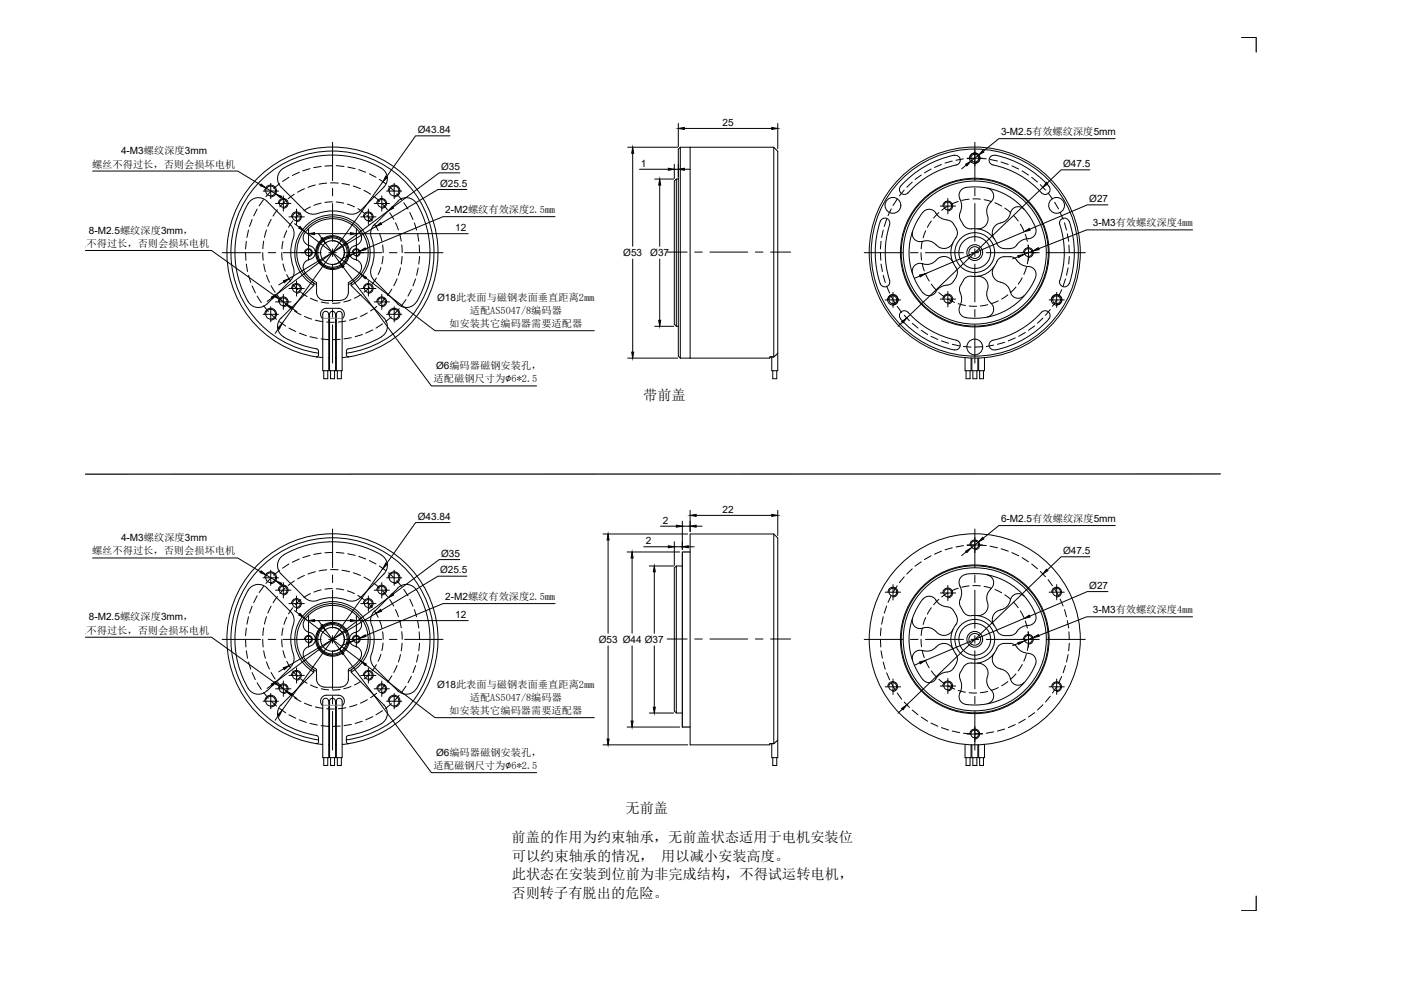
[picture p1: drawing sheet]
<svg xmlns="http://www.w3.org/2000/svg" width="297mm" height="210mm" viewBox="0 0 297 210" stroke-linecap="round" stroke-linejoin="round" font-family="sans-serif">
<!-- layer: 0 -->
<g fill="none" stroke="#000" stroke-width=".21">
<path d="M19.6 36.2h30.7l4.8 2.9M56.2 39.8l2.2 1.3M57.3 38.8v3.2M59.1 38.9l-1.2 1M59.5 39.6a2.52 2.52 0 0 1 .5-4 20.5 20.5 0 0 1 21.1 .3 2.52 2.52 0 0 1 .1 3.7l-5 5M59.5 39.6l5 5M61.1 37.5l-1.3 .9M63.3 36.4l-1.5 .7M64.4 39.9l-1.4 .8M65.6 35.7l-1.5 .5M66.7 39.1l-1.5 .5M67.9 35.2l-1.5 .3"/>
<path d="M69.1 38.7l-1.6 .3M69.9 38.7h1.7M70.4 30.1v8.1M70.4 39.8v1.6M70.4 35.1h-1.7M71.2 35.1l1.6 .1M72.4 38.8l1.6 .3M73.6 35.3l1.5 .4M74.7 39.4l1.6 .5M75.9 35.9l1.5 .5M78.1 36.8l1.4 .7M80.3 37.9l1.3 1"/>
<path d="M81 38.4l-21.4 30.1M82.2 39.4l1.2 1M83.4 38.8v3.2M95.2 28.7h-7.3l-6.1 8.7M97.3 36.6h-4.4l-9.8 7.3M132.8 31.2h10.6M133.9 32.4v19.7M135.3 35.8h6.1M138.5 37.9h4M139.6 39.2v12.9M142.7 34.8v3M142.7 35.8h.8"/>
<path d="M143.1 37.9v31.1M143.5 37.9h-.4l-.4 .4v30.3l.4 .4M143.5 26.1v4.9M143.9 31.2h2.1M143.9 31.2l-.4 .4v43.8l.4 .4M143.9 31.2v44.6M144.8 35.8h1.2M144.8 27.2h18.5M146 31.2h17.7l.8 .8v42.7l-.8 .8v-44.3M146 31.2v44.6M164.5 26.1v5.4M190.6 39.4a1.04 1.04 0 0 0 0 1.5 1.04 1.04 0 0 0 1.5-.1"/>
<path d="M193 38.5l-1.1 1.1M194.9 37l-1.3 1M197 35.8l-1.4 .8M199.2 34.8l-1.5 .6M201.5 34.1l-1.6 .4M201.9 32.9a1.04 1.04 0 0 1 1.2 .8 1.04 1.04 0 0 1-.8 1.2M201.9 32.8a21.1 21.1 0 0 0-11.4 6.6M202.4 34.9a18.9 18.9 0 0 0-10.3 5.9M203.8 33.6l-1.5 .3M204.4 34.9l-.9 .8M204.6 33.5h3.3M205.2 33.5a1.04 1.04 0 0 1 1-1.1 1.04 1.04 0 0 1 1.1 1.1 1.04 1.04 0 0 1-1.1 1"/>
<path d="M206.2 30.1v8.1M206.2 39.8v1.6M206.2 33.5l-1.6 .1M207.1 32.8l-1.7 1.3M207.1 33.5l1.6 .1M208.9 39.8a1.67 1.67 0 0 1 1.3 1.2 1.67 1.67 0 0 1-.6 1.7M209.5 33.7l1.5 .4M210.5 32.9a1.03 1.03 0 0 0-1.2 .8 1.03 1.03 0 0 0 .8 1.2 18.9 18.9 0 0 1 10.3 5.9M210.5 32.8a21.1 21.1 0 0 1 11.4 6.6M211.8 34.3l1.5 .5M214.1 35.1l1.4 .7M216.2 36.2l1.4 .8"/>
<path d="M218.3 37.5l1.2 1M220.1 39.1l1.1 1.1M220.6 39.6l-28.8 27.7M221.9 39.4a1.04 1.04 0 0 1-.1 1.5 1.04 1.04 0 0 1-1.4-.1M230.6 35.9h-6.1l-2.9 2.8M235.9 29.3h-24.6l-3.3 2.7M18.1 53h26.6l13.3 9.5M47 53.5h8.1M51.9 53.5l.1 1.6M52.1 51.1l-.2 1.6M52.1 55.9l.3 1.5M52.6 48.7l-.4 1.5"/>
<path d="M52.6 58.3l.4 1.5M53.3 46.4l-.5 1.5M54.4 44.2l-.7 1.5M55.6 53.4l.1 1.7M55.7 40.4h3.2M55.8 42.2l-1 1.4M55.8 51l-.2 1.6M55.8 55.9l.3 1.6M56 40.4a1.25 1.25 0 0 1 1.3-1.2 1.25 1.25 0 0 1 1.2 1.2 1.25 1.25 0 0 1-1.2 1.3M56.4 48.7l-.5 1.5M56.4 58.2l.6 1.5M56.5 42.6a2.52 2.52 0 0 0-4 .5 20.5 20.5 0 0 0 .3 21.1 2.52 2.52 0 0 0 3.7 .1"/>
<path d="M56.5 42.6l5 5a2.52 2.52 0 0 1 .6 2.7M56.7 53.5h1.6M57.3 40.4l-1 1.2M57.4 46.4l-.7 1.5M58.3 43.1h3.3M58.7 44.4l-.9 1.3M58.9 43a1.04 1.04 0 0 1 1-1 1.04 1.04 0 0 1 1.1 1 1.04 1.04 0 0 1-1.1 1.1M59.5 41.7l1 .7M59.6 53.4l.1 1.6M59.9 51.1l-.3 1.5M59.9 55.8l.4 1.6M59.9 53.5h8"/>
<path d="M59.9 41.4v3.3M60.1 59.6l-1.1 .7M60.3 42.6l-1.1 1.2M60.7 48.8l-.6 1.5M60.7 58.1l.8 1.4M61.1 45.9h3.3M61.7 45.9a1.04 1.04 0 0 1 1-1.1 1.04 1.04 0 0 1 1.1 1.1 1.04 1.04 0 0 1-1.1 1M61.9 46.8l-.9 1.3M62.1 56.6a2.52 2.52 0 0 1-.6 2.7l-5 5M62.1 50.3a8.8 8.8 0 0 0 0 6.3M62.3 41.1l-1.3 1M62.3 47.3l1 .8"/>
<path d="M62.7 44.2v3.3M62.7 59.4v3.3M63.6 45.1l-1.1 1M64.3 48.9l12.1 9.1M64.4 53.4a.83 .83 0 0 1 .9-.8 .83 .83 0 0 1 .8 .8 .83 .83 0 0 1-.8 .9M64.4 57.5l1.2 1.3 1.4 1v2.1a1.67 1.67 0 0 0 1.6 1.6M64.5 44.6a2.52 2.52 0 0 0 2.7 .6M65.3 48.4v6.7M65.5 52a1.52 1.52 0 0 1 1.2 1.7 1.52 1.52 0 0 1-1.6 1.3 1.67 1.67 0 0 0-.7 2.5M65.5 52a1.77 1.77 0 0 1-1.4-1.4 1.77 1.77 0 0 1 .8-1.8 7.1 7.1 0 0 1 11.5 .9 1.67 1.67 0 0 1-1.3 2.3M65.7 43.8l-1.4 .8M66.3 59.8l.1 .6"/>
<path d="M66.5 49.4h7.6M67.2 45.2a8.8 8.8 0 0 1 6.3 0M67.4 49.4l.7 1M67.9 43l-1.5 .5M68.8 51.4l3 4.1M69.6 53.5h1.6M70.3 50.9a2.52 2.52 0 0 1 2.6 2.5 2.52 2.52 0 0 1-2.6 2.6M70.3 50.1a3.4 3.4 0 0 0-3.3 3.3 3.4 3.4 0 0 0 3.3 3.4M70.3 42.7l-1.6 .1M70.4 43.1v8M70.4 52.7v1.6M70.4 55.9v8"/>
<path d="M71.1 42.7l1.6 .3M72.6 56.5l18.7 25.2h22.2M72.8 53.5h8M73.4 54.3l-1.1 .4M73.5 43.2l1.5 .6M73.7 59.8v2.1a1.67 1.67 0 0 1-1.7 1.6M74.5 59.8l-.2 .3 .1 .4M74.5 53.4a.83 .83 0 0 1 .9-.8 .83 .83 0 0 1 .8 .8 .83 .83 0 0 1-.8 .9M75.1 52a1.52 1.52 0 0 0-1.2 1.7 1.52 1.52 0 0 0 1.6 1.3 1.67 1.67 0 0 1 .7 2.5M75.4 48.4v6.7M75.4 49.4h23.7M75.7 44.2l1.3 .9"/>
<path d="M76.2 53.1l-1.6 .7M76.2 44.6a2.52 2.52 0 0 1-2.7 .6M76.2 57.5l-1.1 1.3-1.4 1M76.3 45.9h3.2M76.9 45.9a1.04 1.04 0 0 1 1-1.1 1.04 1.04 0 0 1 1.1 1.1 1.04 1.04 0 0 1-1.1 1M77 40.3l1.4 .8M77.4 58.8l14.6 11.2h33.7M77.6 45.6l1.1 1.2M77.9 44.2v3.3M77.9 59.4v3.3M78.6 56.6a2.52 2.52 0 0 0 .5 2.7M78.6 50.3a8.8 8.8 0 0 1 0 6.3"/>
<path d="M79.1 41.6l1.2 1M79.1 47.6a2.52 2.52 0 0 0-.5 2.7M79.2 59.3l5 5M79.2 43.1h3.2M79.2 47.4l.8 1.4M79.5 47.9l-18.4 11.1M79.6 58.8l-.9 1.3M79.7 43a1.04 1.04 0 0 1 1.1-1 1.04 1.04 0 0 1 1 1 1.04 1.04 0 0 1-1 1.1M80.3 49.5l.5 1.6M80.6 56.6l-.6 1.5M80.8 41.4v3.3M80.9 43.2l1.1 1.2"/>
<path d="M80.9 51.8l.2 1.6M81 54.2l-.2 1.6M81.8 40.4h3.2M82.1 40.4a1.25 1.25 0 0 1 1.3-1.2 1.25 1.25 0 0 1 1.2 1.2 1.25 1.25 0 0 1-1.2 1.3M82.1 44.6l-23.6 17.7M82.4 53.5h1.6M82.5 45l.8 1.4M83.7 47.1l.6 1.6M83.9 41l1.1 1.2M84 59l-.7 1.5M84.2 42.6a2.52 2.52 0 0 1 3.9 .5M84.2 42.6l-5 5"/>
<path d="M84.5 49.4l.4 1.6M84.7 56.7l-.4 1.5M85 51.8l.1 1.6M85.1 54.3l-.2 1.6M85.4 42.9l.9 1.3M85.6 53.5h8.1M86.7 45l.7 1.4M87.7 47.2l.4 1.5M87.9 59l-.5 1.5M88.2 43.1a20.6 20.6 0 0 1 0 20.7M88.3 49.5l.3 1.6M88.5 56.7l-.4 1.6"/>
<path d="M88.7 51.9l.1 1.6M88.8 54.3l-.2 1.6M98.8 40.1h-6.1l-12.1 7.2M117.4 45.8h-23.7l-16.4 6.9M133.9 54.8v19.7M139.6 54.8v13M141.1 53.3h4.3M147 53.3h1.6M150.2 53.3h8M159.8 53.3h1.6M163 53.3h4.3M182.8 53.5h8.2"/>
<path d="M186.3 53.5l.1 1.6M186.4 51.1l-.1 1.6M186.4 55.9l.3 1.5M186.9 48.7l-.4 1.5M186.9 58.3l.4 1.5M187.6 46.4l-.5 1.5M188.2 47.5a1.04 1.04 0 0 0-.7-1.3 1.04 1.04 0 0 0-1.3 .7 21 21 0 0 0 0 13.1M188.2 59.3a1.04 1.04 0 0 1-.7 1.4 1.04 1.04 0 0 1-1.3-.7M188.2 47.5a18.9 18.9 0 0 0 0 11.9M188.6 44.2l-.7 1.4M189.8 42.1l-.9 1.4M191.3 40.2l-1 1.2"/>
<path d="M192.6 53.5h1.6M193.1 48.9a1.67 1.67 0 0 0 .4 1.8 1.67 1.67 0 0 0 1.7 .3M194.6 58.4l-1.1 .5M194.9 53.4l.1 1.6M195.1 51.1l-.2 1.6M195.1 55.8l.4 1.5M195.2 44.9a13.9 13.9 0 0 0 0 17.1M195.2 51.1a2.78 2.78 0 0 1 3.2 1 2.1 2.1 0 0 0 3.2-.8M195.3 44.9a1.67 1.67 0 0 1 2.7 .2M195.8 53.5h8M195.8 48.8l-.5 1.5M195.8 58.1l.8 1.4"/>
<path d="M197 46.8l-.8 1.3M198 45.1l1 1 1.4 .4M198.6 45l-1.1 1.1M198.9 43.6h3.3M199.5 43.6a1.04 1.04 0 0 1 1-1.1 1.04 1.04 0 0 1 1 1.1 1.04 1.04 0 0 1-1 1M200.4 46.6a1.67 1.67 0 0 1 1.3 .8M200.5 42v3.3M200.5 43.6l-1.3 .9M201.6 55.5a2.22 2.22 0 0 0-3.9-.1 2.76 2.76 0 0 1-2.8 .3 1.67 1.67 0 0 0-1.8 2.2M201.7 59.5a1.67 1.67 0 0 1-1.3 .8M201.8 47.4l.6 1.1M202.2 56.6a1.67 1.67 0 0 1 .1 1.8"/>
<path d="M202.2 50.3a5.1 5.1 0 0 0 0 6.3M202.3 48.5a1.67 1.67 0 0 1-.1 1.8M202.4 58.5l-.6 1M202.7 42.6l-1.5 .6M203.1 44.9l.3-.9-.1-1.4a1.82 1.82 0 0 1 1.1-2.9 13.8 13.8 0 0 1 14.8 8.9 1.8 1.8 0 0 1-2.2 2l-.8 .3-.8 .6a2.05 2.05 0 0 1-1.7 1.1M203.2 44.9a1.67 1.67 0 0 0 0 1.6M203.2 46.6a2.5 2.5 0 0 0 1.9 1.8h.4M203.8 59.3l-.6 1.1M205 42.1l-1.5 .3M205.4 53.5h1.7M205.5 48.4a5.1 5.1 0 0 1 5.4 3.1M205.8 42.1h1.6"/>
<path d="M206.2 43.1v8M206.2 52.7v1.6M206.2 55.9v8M206.7 58.5a2.21 2.21 0 0 1 2.1 3.3 2.52 2.52 0 0 0 .8 2.3M208.2 42.3l1.5 .3M208.7 53.5h11.2M209.6 42.8a2.7 2.7 0 0 0-.6 3.2 2.1 2.1 0 0 1-2.3 2.4M210.3 56.4a2.21 2.21 0 0 0 1.9 3.5 2.52 2.52 0 0 1 1.5 1.9M210.5 42.9l1.4 .7M210.9 55.4a1.67 1.67 0 0 1 1.6-1.1 2.42 2.42 0 0 1 2.9 1.1l.8 .6 .8 .3a1.78 1.78 0 0 1 2.1 2.4 13.7 13.7 0 0 1-15.1 8.4 1.67 1.67 0 0 1-.9-2.4M210.9 51.5a1.67 1.67 0 0 0 1.5 1.1M210.9 55.3a5.2 5.2 0 0 1-5.8 3.1 1.67 1.67 0 0 0-1.3 .9"/>
<path d="M212.5 52.6h1.2M212.6 44l1.2 1M213.7 45.1a2.72 2.72 0 0 1-2.4 2.2 2.1 2.1 0 0 0-1 3.2M214.4 45.5l1 1.3M215.4 54.3l-1.2 .5M215.9 47.4l.7 1.4M216.3 58.8l-.9 1.3M216.5 53.4a1.04 1.04 0 0 1 1.1-1 1.04 1.04 0 0 1 1 1 1.04 1.04 0 0 1-1 1.1M216.7 44.3a1.67 1.67 0 0 0-1.7-.5 1.67 1.67 0 0 0-1.2 1.3M216.7 49l-20.9 8.9M216.9 49.6l.4 1.5M217.2 56.6l-.6 1.5"/>
<path d="M217.5 51.9l.1 1.5M217.6 54.2l-.3 1.6M217.6 51.9v3.2M218.6 53.1l-2 .7M221.5 53.5h8.1M221.7 40.8l1 1.3M223.1 42.8l.8 1.4M224.2 47.5a19.3 19.3 0 0 1 0 12.2 1.04 1.04 0 0 0 .8 1 1.04 1.04 0 0 0 1.2-.7M224.3 44.9l.6 1.5M225.2 47.2l.4 1.5M225.4 59l-.5 1.5M225.8 49.5l.3 1.6"/>
<path d="M226 56.7l-.4 1.6M226.1 51.9l.1 1.6M226.2 46.9a1.04 1.04 0 0 0-1.3-.7 1.04 1.04 0 0 0-.7 1.3M226.2 54.3l-.1 1.6M226.2 46.9a21.1 21.1 0 0 1 0 13.1M234.4 43.3h-4.4l-12.2 5.2M252.3 48.6h-22.4l-10.1 4M53.3 60.5l.7 1.5M54.4 62.7l.9 1.4M55.7 66.5h3.2M55.8 64.7l1 1.2M56 66.5a1.25 1.25 0 0 1 1.3-1.3 1.25 1.25 0 0 1 1.2 1.3 1.25 1.25 0 0 1-1.2 1.2"/>
<path d="M57.3 64.9v3.2M57.3 66.5l1.2 1.1M57.4 60.5l.8 1.4M57.5 63l-1 .8M58.3 63.9h3.3M58.7 62.5l1.1 1.2M58.9 63.9a1.04 1.04 0 0 1 1-1.1 1.04 1.04 0 0 1 1.1 1.1 1.04 1.04 0 0 1-1.1 1M58.9 69.5l-.7 1.1M59.1 63.2l1.7 1.3M59.1 68.1l1.4 .9M59.5 67.3a2.52 2.52 0 0 0 .5 3.9M59.9 62.3v3.2"/>
<path d="M60 71.3a22.9 22.9 0 0 0 7.2 2.6l.2 .3M60.3 64.3l1.3 1M61.1 61h3.3M61.1 69.4l1.5 .7M61.7 61a1.04 1.04 0 0 1 1-1 1.04 1.04 0 0 1 1.1 1 1.04 1.04 0 0 1-1.1 1.1M61.8 65.2l1 .8M61.9 60.1l1.1 1.2M62.3 65.8l1.4 .8M63.3 70.5l1.5 .5M63.6 61.8l1.4 .9M64.4 67l1.5 .5M65.6 71.2l1.5 .4"/>
<path d="M65.7 63.1l1.5 .6M66.3 60.5l-6.8 6.8M66.3 60.4v.1M66.4 60.4a8 8 0 0 1-2.2-12.1 8 8 0 0 1 12.3 0 8 8 0 0 1-2.2 12.1M66.7 67.7l1.6 .4M66.9 75.5a22.3 22.3 0 0 1-15.3-34.2 22.3 22.3 0 0 1 37.5 0 22.3 22.3 0 0 1-15.3 34.2M66.9 75.5l1.4 .2M67 60.2a7.6 7.6 0 0 1-2.6-11.5 7.6 7.6 0 0 1 11.8 0 7.6 7.6 0 0 1-2.5 11.5M67.4 74.7a21.5 21.5 0 0 1-15.2-32.8 21.5 21.5 0 0 1 36.2 0 21.5 21.5 0 0 1-15.1 32.8M67.4 74.3v.9l-.5 .3M67.9 71.7l1.7 .2M67.9 63.9l1.6 .2"/>
<path d="M68.3 67.5a1.25 1.25 0 0 1-.4-1.4 1.25 1.25 0 0 1 1.2-.9h2.5a1.25 1.25 0 0 1 1.2 .9 1.25 1.25 0 0 1-.4 1.4M68.5 78.4v1.7h.8v-1.7M68.7 63.6h3.4M69.1 68.1l1.6 .1M69.5 66.5a.61 .61 0 0 0-.6-.6 .61 .61 0 0 0-.6 .6v11.9h1.3v-11.9M69.6 75.8h.1M69.6 67.8h.1M69.9 78.4v1.7h.9v-1.7M70.4 65.5v1.6M70.4 68.7v8.1M71 66.5a.61 .61 0 0 0-.7-.6 .61 .61 0 0 0-.6 .6v11.9h1.3v-11.9M71 75.8h.2"/>
<path d="M71 67.8h.2M71.3 66.1a.61 .61 0 0 1 .7-.2 .61 .61 0 0 1 .4 .6v11.9h-1.2v-11.9zM71.4 78.4v1.7h.8v-1.7M71.9 64.1l-1.6 .1M72 71.8l-1.6 .1M73.2 67.9l-1.6 .2M73.3 74.3v.9l.5 .3M73.8 75.5l-1.4 .2M74.3 63.4l-1.6 .5M74.3 71.5l-1.5 .2M74.4 60.5l6.8 6.8M75.5 67.3l-1.5 .4"/>
<path d="M76.3 61h3.2M76.4 62.3l-1.4 .8M76.7 70.8l-1.6 .4M76.9 61a1.04 1.04 0 0 1 1-1 1.04 1.04 0 0 1 1.1 1 1.04 1.04 0 0 1-1.1 1.1M77.7 66.2l-1.4 .8M78.2 60.7l-1.2 1.1M78.9 69.8l-1.5 .7M79.2 63.9h3.2M79.7 63.9a1.04 1.04 0 0 1 1.1-1.1 1.04 1.04 0 0 1 1 1.1 1.04 1.04 0 0 1-1 1M79.7 64.8l-1.3 1M80.7 71.3a22.6 22.6 0 0 1-7.3 2.6l-.1 .3M80.8 62.3v3.2"/>
<path d="M80.9 68.5l-1.4 .9M81.2 67.3a2.52 2.52 0 0 1-.5 3.9M81.5 63.1l-1.2 1.2M81.8 66.5h3.2M82.1 66.5a1.25 1.25 0 0 1 1.3-1.3 1.25 1.25 0 0 1 1.2 1.3 1.25 1.25 0 0 1-1.2 1.2M82.8 67.1l-1.2 1M82.9 61.2l-.9 1.3M83.4 64.9v3.2M84.5 65.3l-1.1 1.2M85.9 63.4l-.9 1.3M87 61.3l-.7 1.4M88.1 63.8a2.52 2.52 0 0 1-3.9 .5"/>
<path d="M132.8 75.8h10.6M138.5 69h4M143.1 69h.4M162.9 75.5h.8h-.8v.3h-19M163.5 78.4v1.7h.8v-1.7M164.5 74.7v3.7h-1.2v-2.9M187.3 63.5h3.2M187.6 60.5l.6 1.5M187.9 63.4a1.04 1.04 0 0 1 1-1 1.04 1.04 0 0 1 1 1 1.04 1.04 0 0 1-1 1.1M188.6 62.7l.8 1.4M188.9 61.8v3.3M189.8 64.8l1 1.3"/>
<path d="M190.5 67.5a21.1 21.1 0 0 0 11.4 6.6M190.9 68.2l-.9 .8M191.3 66.7l1.1 1.2M192.1 66.1a1.04 1.04 0 0 0-1.5-.1 1.04 1.04 0 0 0 0 1.5M192.1 66.1a18.9 18.9 0 0 0 10.3 5.9M193 68.4l1.2 1M194.9 69.9l1.4 .9M197 71.2l1.4 .6M197 60.1l1.1 1.2M198 61.8a1.67 1.67 0 0 1-2.7 .1M198.6 61.9l1.3 1M198.9 63.3h3.3"/>
<path d="M199.2 72.1l1.5 .5M199.5 63.3a1.04 1.04 0 0 1 1-1.1 1.04 1.04 0 0 1 1 1.1 1.04 1.04 0 0 1-1 1M200.4 60.3l-1.4 .4-1 1.1M200.5 61.7v3.2M200.5 63.3l1.5 .7M201.5 72.9l1.5 .3M202.3 72a1.04 1.04 0 0 1 .8 1.2 1.04 1.04 0 0 1-1.2 .8M202.7 64.3l1.6 .3M203.2 60.4a1.99 1.99 0 0 0 .1 2l.1 1.4-.3 .9M203.8 73.3l1.6 .1M204.2 75.7v2.7h1.2v-2.6M204.4 78.4v1.7h.8v-1.7"/>
<path d="M205 64.8h1.6M205.6 75.8v2.6h1.3v-2.6M205.8 78.4v1.7h.9v-1.7M206.2 65.5v1.6M206.2 68.7v8.1M207.3 78.4v1.7h.8v-1.7M207.9 73.4h-1.7M208.3 75.7v2.7h-1.2v-2.6M209 64.5l-1.6 .3M209.6 64.1a1.67 1.67 0 0 1 .6 1.7 1.67 1.67 0 0 1-1.3 1.3M210.2 73l-1.5 .3M211.2 63.7l-1.5 .6"/>
<path d="M212.6 72.4l-1.6 .5M213.2 62.4l-1.3 .9M213.8 61.7a1.67 1.67 0 0 0 1.2 1.4 1.67 1.67 0 0 0 1.7-.6M214.8 71.5l-1.5 .6M214.9 60.8l-1.1 1.1M216.9 70.4l-1.4 .8M218.9 69l-1.3 .9M220.4 66.1a19.5 19.5 0 0 1-10.6 6 1.04 1.04 0 0 0-.5 1.3 1.04 1.04 0 0 0 1.2 .6M220.4 66.1a1.04 1.04 0 0 1 1.4-.1 1.04 1.04 0 0 1 .1 1.5M220.6 67.3l-1.1 1.1M221.9 67.5a21.1 21.1 0 0 1-11.4 6.6M222 63.5h3.2"/>
<path d="M222.2 65.5l-1 1.2M222.5 63.4a1.04 1.04 0 0 1 1-1 1.04 1.04 0 0 1 1.1 1 1.04 1.04 0 0 1-1.1 1.1M223.6 61.8v3.3M223.6 63.5l-.9 1.3M224.6 61.3l-.7 1.4M19.6 118.1h30.7l4.8 2.9M60 117.4a20.6 20.6 0 0 1 20.7 0M60 117.5a2.52 2.52 0 0 0-.5 3.9M61.1 119.3l-1.3 .9M63.3 118.3l-1.5 .7M65.6 117.5l-1.5 .5M67.9 117.1l-1.5 .2"/>
<path d="M70.4 111.9v8.2M70.4 116.9l-1.7 .1M71.2 116.9l1.6 .2M73.6 117.2l1.5 .3M75.9 117.7l1.5 .6M78.1 118.6l1.4 .7M80.3 119.8l1.3 .9M80.7 117.5a2.52 2.52 0 0 1 .5 3.9l-5 5.1M95.2 110.6h-7.3l-6.1 8.7M97.3 118.4h-4.4l-9.8 7.3M127.6 113h17.9M128.7 114.3v19.7"/>
<path d="M132.7 116.8h11.1M133.7 118.1v15.9M136.2 115.7h5.2M137.4 119.8h5.1M139.7 111.3h3.4M142.7 114.6v5M142.7 115.7h1.7M143.1 119.8v31.1M144.4 119.8h-1.3l-.4 .3v30.4l.4 .4h1.3M144.4 110.3v5.9M144.4 111.3h1.6M145.6 115.7h1.3"/>
<path d="M146 108v4.5M147.3 109.1h16M147.3 111.3h1.2M163.7 113v44.4l.8-.8v-42.8l-.8-.8h-17.7v44.6h16.9v-.2h.8h-.8M164.5 108v5.3M194.9 118.9l-1.3 .9M197 117.6l-1.4 .8M199.2 116.6l-1.5 .7M201.5 115.9l-1.6 .4M203.8 115.4l-1.5 .3M204.4 116.8l-.9 .8M204.6 115.3h3.3"/>
<path d="M205.2 115.3a1.04 1.04 0 0 1 1-1 1.04 1.04 0 0 1 1.1 1 1.04 1.04 0 0 1-1.1 1M206.2 111.9v8.2M206.2 115.3l-1.6 .1M207.1 115.3l1.6 .1M207.1 114.6l-1.7 1.4M209.5 115.6l1.5 .3M211.8 116.1l1.5 .5M214.1 116.9l1.4 .7M216.2 118l1.4 .9M218.3 119.3l1.2 1.1M230.6 117.8h-6.1l-2.9 2.8M236 111.2h-24.7l-3.3 2.7"/>
<path d="M18.1 134.8h26.6l13.3 9.6M47 135.3h8.1M51.9 135.3l.1 1.6M52.1 132.9l-.2 1.6M52.1 137.7l.3 1.6M52.5 124.9a20.5 20.5 0 0 0 .3 21.1 2.52 2.52 0 0 0 3.7 .2M52.6 130.5l-.4 1.6M53.3 128.3l-.5 1.5M54.4 126.1l-.7 1.4M55.6 135.3l.1 1.6M55.7 122.3h3.2M55.8 124.1l-1 1.3"/>
<path d="M55.8 132.8l-.2 1.7M55.8 137.7l.3 1.6M56 122.2a1.25 1.25 0 0 1 1.3-1.2 1.25 1.25 0 0 1 1.2 1.2 1.25 1.25 0 0 1-1.2 1.3M56.2 121.6l2.2 1.3M56.4 130.5l-.5 1.5M56.5 124.4a2.52 2.52 0 0 0-4 .5M56.5 124.4l5 5.1M56.7 135.3h1.6M57.3 120.7v3.2M57.3 122.3l-1 1.1M57.4 128.3l-.7 1.4M58.3 124.9h3.3"/>
<path d="M58.7 126.2l-.9 1.4M58.9 124.9a1.04 1.04 0 0 1 1-1.1 1.04 1.04 0 0 1 1.1 1.1 1.04 1.04 0 0 1-1.1 1M59.1 120.7l-1.2 1M59.5 121.5l5 5M59.5 123.6l1 .6M59.6 135.3l.1 1.6M59.9 132.9l-.3 1.6M59.9 137.7l.4 1.5M59.9 135.3h8M59.9 123.3v3.2M60.3 124.4l-1.1 1.2M60.7 130.6l-.6 1.5"/>
<path d="M60.7 139.9l.8 1.4M61.1 127.7h3.3M61.5 129.4a2.52 2.52 0 0 1 .6 2.7M61.7 127.7a1.04 1.04 0 0 1 1-1 1.04 1.04 0 0 1 1.1 1 1.04 1.04 0 0 1-1.1 1M61.9 128.6l-.9 1.3M62.1 138.4a2.52 2.52 0 0 1-.6 2.7M62.1 132.1a8.8 8.8 0 0 0 0 6.3M62.3 122.9l-1.3 1M62.3 129.2l1 .8M62.7 126.1v3.2M63.6 126.9l-1.1 1.1M64.3 130.7l12.1 9.2"/>
<path d="M64.4 121.8l-1.4 .7M64.4 135.3a.83 .83 0 0 1 .9-.8 .83 .83 0 0 1 .8 .8 .83 .83 0 0 1-.8 .8M64.5 126.5a2.8 2.8 0 0 0 3.5 .3 9.3 9.3 0 0 1 6 .4 2.52 2.52 0 0 0 2.2-.7M65.3 130.3v6.6M65.5 136.7a1.52 1.52 0 0 0 1.2-1.7 1.52 1.52 0 0 0-1.6-1.3 1.82 1.82 0 0 1-.2-3.1 7.1 7.1 0 0 1 11.5 1 1.8 1.8 0 0 1-1.7 2.4 1.46 1.46 0 0 0-.8 1.5 1.46 1.46 0 0 0 1.2 1.2M65.5 136.8a1.73 1.73 0 0 0-1.3 1.2 1.73 1.73 0 0 0 .6 1.8l1.2 1.2 1 .6M65.7 125.6l-1.4 .8M66.5 131.3h7.6M66.7 121l-1.5 .5M67.4 131.3l.7 1M67.9 124.8l-1.5 .5M68.8 133.3l3 4"/>
<path d="M69.1 120.6l-1.6 .2M69.6 135.3h1.6M69.9 120.5l1.7 .1M70.3 132.8a2.52 2.52 0 0 1 2.6 2.5 2.52 2.52 0 0 1-2.6 2.5M70.3 131.9a3.4 3.4 0 0 0-3.3 3.4 3.4 3.4 0 0 0 3.3 3.3M70.3 124.5l-1.6 .2M70.4 121.7v1.6M70.4 124.9v8M70.4 134.5v1.6M70.4 137.7v8.1M71.1 124.6l1.6 .2M72.4 120.7l1.6 .3"/>
<path d="M72.6 138.3l18.7 25.2h22.2M72.8 135.3h8M73.4 136.1l-1.1 .5M73.5 125l1.5 .6M74.5 135.3a.83 .83 0 0 1 .9-.8 .83 .83 0 0 1 .8 .8 .83 .83 0 0 1-.8 .8M74.7 121.2l1.6 .6M75.1 136.8a1.75 1.75 0 0 1 1.4 1.2 1.75 1.75 0 0 1-.6 1.8l-1.2 1.2-1 .6M75.4 130.3v6.6M75.4 131.3h23.7M75.7 126l1.3 .9M76.2 135l-1.6 .6M76.3 127.7h3.2"/>
<path d="M76.9 127.7a1.04 1.04 0 0 1 1-1 1.04 1.04 0 0 1 1.1 1 1.04 1.04 0 0 1-1.1 1M77 122.1l1.4 .8M77.6 127.4l1.1 1.2M77.9 126.1v3.2M78.6 138.4a2.52 2.52 0 0 0 .5 2.7M78.6 132.1a8.8 8.8 0 0 1 0 6.3M79.1 123.4l1.2 1M79.1 129.4a2.52 2.52 0 0 0-.5 2.7M79.2 124.9h3.2M79.2 129.2l.8 1.4M79.5 129.8l-18.4 11M79.7 124.9a1.04 1.04 0 0 1 1.1-1.1 1.04 1.04 0 0 1 1 1.1 1.04 1.04 0 0 1-1 1"/>
<path d="M80.3 131.4l.5 1.5M80.6 138.4l-.6 1.5M80.8 123.3v3.2M80.9 125l1.1 1.2M80.9 133.7l.2 1.6M81 120.3l-21.4 30.1M81 136.1l-.2 1.6M81.8 122.3h3.2M82.1 122.2a1.25 1.25 0 0 1 1.3-1.2 1.25 1.25 0 0 1 1.2 1.2 1.25 1.25 0 0 1-1.2 1.3M82.1 126.5l-23.6 17.6M82.2 121.2l1.2 1.1M82.4 135.3h1.6"/>
<path d="M82.5 126.9l.8 1.4M83.4 120.7v3.2M83.7 129l.6 1.5M83.9 122.9l1.1 1.2M84.2 124.4a2.52 2.52 0 0 1 3.9 .5M84.2 124.4l-5 5.1M84.5 131.3l.4 1.5M84.7 138.5l-.4 1.6M85 133.7l.1 1.6M85.1 136.1l-.2 1.6M85.4 124.7l.9 1.4M85.6 135.3h8.1"/>
<path d="M86.7 126.8l.7 1.5M87.7 129l.4 1.5M88.2 124.9a20.6 20.6 0 0 1 0 20.8M88.3 131.3l.3 1.6M88.5 138.5l-.4 1.6M88.7 133.7l.1 1.6M88.8 136.1l-.2 1.6M98.8 121.9h-6.1l-12.1 7.3M117.4 127.7h-23.7l-16.4 6.8M128.7 136.7v19.7M133.7 136.7v15.9M138.4 121v13"/>
<path d="M138.4 136.7v12.9M141.1 135.2h4.3M147 135.2h1.6M150.2 135.2h8M159.8 135.2h1.6M163 135.2h4.3M182.8 135.3h8.2M186.3 135.3l.1 1.6M186.4 132.9l-.1 1.6M186.4 137.7l.3 1.6M186.9 130.5l-.4 1.6M187.3 125.3h3.2"/>
<path d="M187.6 128.2l-.5 1.6M187.9 125.3a1.04 1.04 0 0 1 1-1.1 1.04 1.04 0 0 1 1 1.1 1.04 1.04 0 0 1-1 1M188.6 126l-.7 1.5M188.9 123.7v3.3M189.8 124l-.9 1.3M191.3 122l-1 1.3M192.6 135.3h1.6M193 120.4l-1.1 1.1M193.1 130.8a1.76 1.76 0 0 0 .6 1.9 1.76 1.76 0 0 0 2.1 .1 2.52 2.52 0 0 1 2.3 .9M194.9 135.3l.1 1.6M195.1 132.9l-.2 1.6M195.1 137.6l.4 1.6"/>
<path d="M195.2 126.8a13.9 13.9 0 0 0 0 17M195.2 137.7a1.67 1.67 0 0 0-1.7 .4 1.67 1.67 0 0 0-.4 1.7M195.3 126.8a1.67 1.67 0 0 1 2.7 .2M195.8 135.3h8M195.8 130.7l-.5 1.4M195.8 139.9l.8 1.4M197 128.6l-.8 1.3M198 127l1 1 1.4 .4M198.6 126.8l-1.1 1.2M198.9 125.5h3.3M199.5 125.5a1.04 1.04 0 0 1 1-1.1 1.04 1.04 0 0 1 1 1.1 1.04 1.04 0 0 1-1 1M200.4 128.4a1.67 1.67 0 0 1 1.3 .8"/>
<path d="M200.5 123.9v3.2M200.5 125.4l-1.3 .9M201.6 133.2a2.1 2.1 0 0 1-3.5 .5M201.6 137.4a2.23 2.23 0 0 0-3.9-.2 2.52 2.52 0 0 1-2.5 .4M201.8 129.2l.6 1.1M202.2 138.4a1.67 1.67 0 0 1 .1 1.9M202.2 132.2a5.1 5.1 0 0 0 0 6.2M202.3 130.3a1.67 1.67 0 0 1-.1 1.9M202.7 124.5l-1.5 .6M203.2 128.4a2.48 2.48 0 0 0 1.9 1.9 5.2 5.2 0 0 1 5.8 3.1M204.4 121.6a1.79 1.79 0 0 0-1.1 2.9l.2 .9-.3 1.4a1.67 1.67 0 0 0 0 1.6M204.4 121.5a13.8 13.8 0 0 1 14.8 8.9 1.8 1.8 0 0 1-2.2 2l-1.2 .6-.7 .7"/>
<path d="M205 124l-1.5 .2M205.4 135.3h1.7M205.8 123.9l1.6 .1M206.2 121.7v1.6M206.2 124.9v8M206.2 134.5v1.6M206.2 137.7v8.1M208.2 124.1l1.5 .4M208.7 135.3h11.2M208.9 121.7a1.67 1.67 0 0 1 1.3 1.2 1.67 1.67 0 0 1-.6 1.7M209.6 124.6a2.66 2.66 0 0 0-.6 3.2 2.1 2.1 0 0 1-2.3 2.4M210.3 138.2a2.21 2.21 0 0 0 1.9 3.5 2.52 2.52 0 0 1 1.5 1.9"/>
<path d="M210.5 124.7l1.4 .7M210.9 137.2a1.67 1.67 0 0 1 1.6-1.1 2.42 2.42 0 0 1 2.9 1.2l1.2 .7 .9 .2M210.9 133.4a1.67 1.67 0 0 0 1.5 1.1M210.9 137.2a5.1 5.1 0 0 1-5.4 3.1M212.5 134.5h1.2M212.6 125.9l1.2 .9M213.7 127a2.72 2.72 0 0 1-2.4 2.2 2.1 2.1 0 0 0-1 3.2M214.4 127.4l1 1.2M215.1 133.7a1.67 1.67 0 0 1-1.4 .8M215.4 136.1l-1.2 .5M215.9 129.3l.7 1.4M216.5 135.3a1.04 1.04 0 0 1 1.1-1.1 1.04 1.04 0 0 1 1 1.1 1.04 1.04 0 0 1-1 1"/>
<path d="M216.7 126.2a1.67 1.67 0 0 0-1.7-.5 1.67 1.67 0 0 0-1.2 1.3M216.7 130.9l-20.9 8.8M216.9 131.4l.4 1.5M217.2 138.4l-.6 1.5M217.5 133.7l.1 1.6M217.6 138.3a1.67 1.67 0 0 1 1.5 2.3M217.6 136.1l-.3 1.5M217.6 133.7v3.2M218.6 134.9l-2 .8M220.1 120.9l1.1 1.1M220.6 121.5l-28.8 27.7M221.5 135.3h8.1"/>
<path d="M221.7 122.6l1 1.4M222 125.3h3.2M222.5 125.3a1.04 1.04 0 0 1 1-1.1 1.04 1.04 0 0 1 1.1 1.1 1.04 1.04 0 0 1-1.1 1M223.1 124.6l.8 1.4M223.6 123.7v3.2M224.3 126.7l.6 1.5M225.2 129l.4 1.5M225.8 131.3l.3 1.6M226 138.5l-.4 1.6M226.1 133.7l.1 1.6M226.2 136.1l-.1 1.6M234.4 125.2h-4.4l-12.2 5.2"/>
<path d="M252.3 130.5h-22.4l-10.1 4M52.6 140.1l.4 1.5M53.3 142.3l.7 1.5M54.4 144.5l.9 1.4M55.7 148.4h3.2M55.8 146.5l1 1.2M56 148.4a1.25 1.25 0 0 1 1.3-1.3 1.25 1.25 0 0 1 1.2 1.3 1.25 1.25 0 0 1-1.2 1.2M56.4 140.1l.6 1.5M57.3 146.7v3.3M57.3 148.3l1.2 1.1M57.4 142.3l.8 1.4M57.5 144.9l-1 .8"/>
<path d="M58.3 145.8h3.3M58.7 144.3l1.1 1.3M58.9 145.7a1.04 1.04 0 0 1 1-1 1.04 1.04 0 0 1 1.1 1 1.04 1.04 0 0 1-1.1 1.1M58.9 151.4l-.7 1M59.1 145.1l1.7 1.2M59.1 149.9l1.4 .9M59.5 149.2a2.63 2.63 0 0 0 1.2 4.3 23.2 23.2 0 0 0 6.5 2.2l.2 .4M59.9 144.1v3.3M60.1 141.5l-1.1 .7M60.3 146.1l1.3 1.1M61.1 142.9h3.3M61.1 151.3l1.5 .7"/>
<path d="M61.5 141.2l-5 5M61.7 142.9a1.04 1.04 0 0 1 1-1 1.04 1.04 0 0 1 1.1 1 1.04 1.04 0 0 1-1.1 1M61.8 147.1l1 .7M61.9 142l1.1 1.1M62.3 147.6l1.4 .8M62.7 141.3v3.2M63.3 152.3l1.5 .6M63.6 143.7l1.4 .9M64.4 148.8l1.5 .6M65.6 153.1l1.5 .3M65.7 144.9l1.5 .6M66.3 141.7l.1 .5"/>
<path d="M66.3 142.3l-6.8 6.9M66.3 142.2v.1M66.4 142.2a8 8 0 0 1-2.2-12 8 8 0 0 1 12.3 0 8 8 0 0 1-2.2 12M66.7 149.6l1.6 .3M66.9 157.3a22.3 22.3 0 0 1-15.3-34.2 22.3 22.3 0 0 1 37.5 0 22.3 22.3 0 0 1-15.3 34.2M66.9 157.4l1.4 .1M67 141.6v2.1a1.75 1.75 0 0 0 1.7 1.7h3.3a1.67 1.67 0 0 0 1.7-1.7v-2.1M67 142a7.6 7.6 0 0 1-2.6-11.5 7.6 7.6 0 0 1 11.8 0 7.6 7.6 0 0 1-2.5 11.5M67.4 156.6a21.5 21.5 0 0 1-15.2-32.9 21.5 21.5 0 0 1 36.2 0 21.5 21.5 0 0 1-15.1 32.9M67.4 156.1v1l-.3 .3h-.2M67.9 153.5l1.7 .2M67.9 145.7l1.6 .3"/>
<path d="M68.3 149.3a1.25 1.25 0 0 1-.4-1.4 1.25 1.25 0 0 1 1.2-.8h2.5a1.25 1.25 0 0 1 1.2 .8 1.25 1.25 0 0 1-.4 1.4M69.1 150h1.6M69.5 148.4a.61 .61 0 0 0-.6-.7 .61 .61 0 0 0-.6 .7v11.9h1.3v-11.9M69.6 157.6h.1M69.6 149.6h.1M70.4 147.4v1.5M70.4 150.5v8.2M71 148.4a.61 .61 0 0 0-.7-.7 .61 .61 0 0 0-.6 .7v11.9h1.3v-11.9M71 157.6h.2M71 149.6h.2M71.3 147.9a.61 .61 0 0 1 .7-.1 .61 .61 0 0 1 .4 .6v11.9h-1.2v-11.9zM71.9 145.9l-1.6 .1"/>
<path d="M72 153.6l-1.6 .1M73.2 149.8l-1.6 .2M73.8 157.4l-1.4 .1M74.3 145.3l-1.6 .4M74.3 153.3l-1.5 .2M74.4 142.3l6.8 6.9M74.5 141.7l-.2 .3 .1 .3M75.5 149.1l-1.5 .5M76.3 142.9h3.2M76.4 144.1l-1.4 .8M76.7 152.6l-1.6 .5M76.9 142.9a1.04 1.04 0 0 1 1-1 1.04 1.04 0 0 1 1.1 1 1.04 1.04 0 0 1-1.1 1"/>
<path d="M77.4 140.7l14.6 11.1h33.7M77.7 148.1l-1.4 .7M77.9 141.3v3.2M78.2 142.6l-1.2 1.1M78.9 151.6l-1.5 .7M79.2 141.2l5 5M79.2 145.8h3.2M79.6 140.6l-.9 1.4M79.7 145.7a1.04 1.04 0 0 1 1.1-1 1.04 1.04 0 0 1 1 1 1.04 1.04 0 0 1-1 1.1M79.7 146.7l-1.3 .9M80.8 144.1v3.3M80.9 150.4l-1.4 .9"/>
<path d="M81.2 149.2a2.63 2.63 0 0 1-1.2 4.3 22.9 22.9 0 0 1-6.6 2.2l-.1 .4v.8l.1 .3 .4 .2M81.5 145l-1.2 1.1M81.8 148.4h3.2M82.1 148.4a1.25 1.25 0 0 1 1.3-1.3 1.25 1.25 0 0 1 1.2 1.3 1.25 1.25 0 0 1-1.2 1.2M82.8 148.9l-1.2 1M82.9 143l-.9 1.3M83.4 146.7v3.3M84 140.8l-.7 1.5M84.5 147.2l-1.1 1.1M85.9 145.2l-.9 1.3M87 143.1l-.7 1.4M87.9 140.8l-.5 1.5"/>
<path d="M88.1 145.6a2.52 2.52 0 0 1-3.9 .6M127.6 157.6h17.9M132.7 153.8h11.1M137.4 150.9h5.1M164.5 156.6v3.7h-1.2v-2.9M186.9 140.1l.4 1.5M187.3 145.3h3.2M187.6 142.4l.6 1.4M187.8 145.3a1.04 1.04 0 0 1 1.1-1.1 1.04 1.04 0 0 1 1 1.1 1.04 1.04 0 0 1-1 1M188.6 144.6l.8 1.4M188.9 143.7v3.2M189.8 146.6l1 1.4"/>
<path d="M190.9 150l-.9 .9M191.3 148.5l1.1 1.2M193 150.2l1.2 1.1M194.6 140.3l-1.1 .5M194.9 151.7l1.4 .9M197 153l1.4 .7M197 142l1.1 1.2M198 143.6a1.67 1.67 0 0 1-2.7 .2M198.6 143.7l1.3 1M198.9 145.2h3.3M199.2 154l1.5 .5M199.5 145.1a1.04 1.04 0 0 1 1-1 1.04 1.04 0 0 1 1 1 1.04 1.04 0 0 1-1 1.1"/>
<path d="M200.4 142.2l-1.4 .4-1 1M200.5 143.6v3.2M200.5 145.1l1.5 .7M201.5 154.7l1.5 .3M201.7 141.4a1.67 1.67 0 0 1-1.3 .8M202.4 140.3l-.6 1.1M202.7 146.1l1.6 .4M203.2 142.2a1.67 1.67 0 0 0 0 1.6M203.8 155.2l1.6 .1M204.2 157.5v2.8h1.2v-2.7M204.6 155.3h3.3M205 146.6h1.6"/>
<path d="M205.2 155.3a1.04 1.04 0 0 1 1-1 1.04 1.04 0 0 1 1.1 1 1.04 1.04 0 0 1-1.1 1M205.5 140.3a1.67 1.67 0 0 0-1.7 .8l-.6 1.1M205.6 157.6v2.7h1.3v-2.7M206.2 147.4v1.5M206.2 150.5v8.2M206.7 140.3a2.19 2.19 0 0 1 2.1 3.4 2.52 2.52 0 0 0 .8 2.3M207.9 155.2l-1.7 .1M208.3 157.5v2.8h-1.2v-2.7M209 146.3l-1.6 .3M209.6 146a1.67 1.67 0 0 1 .6 1.7 1.67 1.67 0 0 1-1.3 1.2M210.2 154.9l-1.5 .3M211.2 145.5l-1.5 .6"/>
<path d="M212.6 154.3l-1.6 .4M213.2 144.2l-1.3 .9M213.8 143.6a1.67 1.67 0 0 0 1.2 1.3 1.67 1.67 0 0 0 1.7-.5M214.8 153.3l-1.5 .7M214.9 142.6l-1.1 1.1M216.3 140.6l-.9 1.4M216.9 152.2l-1.4 .8M218.9 150.8l-1.3 .9M219.1 140.5a13.8 13.8 0 0 1-15.1 8.4 1.83 1.83 0 0 1-.7-2.8l.1-1.4-.3-.9M220.6 149.1l-1.1 1.1M222 145.3h3.2M222.2 147.3l-1 1.2"/>
<path d="M222.5 145.3a1.04 1.04 0 0 1 1-1 1.04 1.04 0 0 1 1.1 1 1.04 1.04 0 0 1-1.1 1M223.6 143.7v3.2M223.6 145.3l-.9 1.3M224.6 143.1l-.7 1.5M225.4 140.8l-.5 1.6M68.5 160.3v1.7h.8v-1.7M69.9 160.3v1.7h.9v-1.7M71.4 160.3v1.7h.8v-1.7M163.5 160.3v1.7h.8v-1.7M204.4 160.3v1.7h.8v-1.7M205.8 160.3v1.7h.9v-1.7M207.3 160.3v1.7h.8v-1.7"/>
<circle cx="206.2" cy="33.5" r="1.12"/>
<circle cx="206.2" cy="33.5" r=".83"/>
<circle cx="57.3" cy="40.4" r="1.04"/>
<circle cx="59.9" cy="43" r=".83"/>
<circle cx="62.7" cy="45.9" r=".83"/>
<circle cx="65.3" cy="53.4" r=".66"/>
<circle cx="70.3" cy="53.4" r="3.6"/>
<circle cx="70.3" cy="53.4" r="3.4"/>
<circle cx="70.3" cy="53.4" r="3.1"/>
<circle cx="70.3" cy="53.4" r="2.52"/>
<circle cx="75.4" cy="53.4" r=".66"/>
<circle cx="77.9" cy="45.9" r=".83"/>
<circle cx="80.8" cy="43" r=".83"/>
<circle cx="83.4" cy="40.4" r="1.04"/>
<circle cx="188.9" cy="43.5" r="1.67"/>
<circle cx="200.5" cy="43.6" r=".83"/>
<circle cx="206.2" cy="53.4" r="22.3"/>
<circle cx="206.2" cy="53.4" r="21.9"/>
<circle cx="206.2" cy="53.4" r="15.7"/>
<circle cx="206.2" cy="53.4" r="15.6"/>
<circle cx="206.2" cy="53.4" r="15.1"/>
<circle cx="206.2" cy="53.4" r="4.2"/>
<circle cx="206.2" cy="53.4" r="3.4"/>
<circle cx="206.2" cy="53.4" r="1.67"/>
<circle cx="206.2" cy="53.4" r="1.25"/>
<circle cx="217.6" cy="53.4" r=".83"/>
<circle cx="223.5" cy="43.5" r="1.67"/>
<circle cx="57.3" cy="66.5" r="1.04"/>
<circle cx="59.9" cy="63.9" r=".83"/>
<circle cx="62.7" cy="61" r=".83"/>
<circle cx="77.9" cy="61" r=".83"/>
<circle cx="80.8" cy="63.9" r=".83"/>
<circle cx="83.4" cy="66.5" r="1.04"/>
<circle cx="188.9" cy="63.4" r="1.12"/>
<circle cx="188.9" cy="63.4" r=".83"/>
<circle cx="200.5" cy="63.3" r=".83"/>
<circle cx="206.2" cy="73.4" r="1.67"/>
<circle cx="223.5" cy="63.4" r="1.12"/>
<circle cx="223.5" cy="63.4" r=".83"/>
<circle cx="206.2" cy="115.3" r=".83"/>
<circle cx="57.3" cy="122.2" r="1.04"/>
<circle cx="59.9" cy="124.9" r=".83"/>
<circle cx="62.7" cy="127.7" r=".83"/>
<circle cx="65.3" cy="135.3" r=".66"/>
<circle cx="70.3" cy="135.3" r="3.6"/>
<circle cx="70.3" cy="135.3" r="3.4"/>
<circle cx="70.3" cy="135.3" r="3.1"/>
<circle cx="70.3" cy="135.3" r="2.52"/>
<circle cx="75.4" cy="135.3" r=".66"/>
<circle cx="77.9" cy="127.7" r=".83"/>
<circle cx="80.8" cy="124.9" r=".83"/>
<circle cx="83.4" cy="122.2" r="1.04"/>
<circle cx="188.9" cy="125.3" r=".83"/>
<circle cx="200.5" cy="125.5" r=".83"/>
<circle cx="206.2" cy="135.3" r="22.3"/>
<circle cx="206.2" cy="135.3" r="15.7"/>
<circle cx="206.2" cy="135.3" r="15.6"/>
<circle cx="206.2" cy="135.3" r="15.1"/>
<circle cx="206.2" cy="135.3" r="4.2"/>
<circle cx="206.2" cy="135.3" r="3.4"/>
<circle cx="206.2" cy="135.3" r="1.67"/>
<circle cx="206.2" cy="135.3" r="1.25"/>
<circle cx="217.6" cy="135.3" r=".83"/>
<circle cx="223.5" cy="125.3" r=".83"/>
<circle cx="57.3" cy="148.4" r="1.04"/>
<circle cx="59.9" cy="145.7" r=".83"/>
<circle cx="62.7" cy="142.9" r=".83"/>
<circle cx="77.9" cy="142.9" r=".83"/>
<circle cx="80.8" cy="145.7" r=".83"/>
<circle cx="83.4" cy="148.4" r="1.04"/>
<circle cx="188.9" cy="145.3" r=".83"/>
<circle cx="200.5" cy="145.1" r=".83"/>
<circle cx="206.2" cy="155.3" r=".83"/>
<circle cx="223.5" cy="145.3" r=".83"/>
</g>
<path d="M68.3 67.4h1.3M69.7 67.4h1.3M71.2 67.4h1.2M68.3 149.2h1.3M69.7 149.2h1.3M71.2 149.2h1.2" fill="none" stroke="#808080" stroke-width=".21"/>
<g fill="#000" stroke="#000" stroke-width=".21">
<path d="M55.2 38.9l1 .9-1.2-.5zM81.6 37.3l.4 .2-1 .9zM133.9 31.2l.2 1.2h-.5zM139.6 37.9l.2 1.3h-.4zM141.4 35.6l1.3 .2-1.3 .2zM143.5 35.8l1.3-.2v.4zM143.5 27.2l1.3-.2v.4zM163.3 27l1.2 .2-1.2 .2zM204.3 34.8l1.1-.7-.8 1zM207.9 31.8l.3 .4-1.1 .6zM221.4 38.6l.3 .3-1.1 .7zM58.4 41.1l1.2 .4-.2 .4z"/>
<path d="M59.9 59.4l1.2-.4-.9 .8zM63.5 47.9l.8 1-1.1-.6zM65.3 49.4l1.2-.2v.5zM67.9 50.5l.3-.2 .6 1.1zM71.8 55.5l1 .9-.4 .2zM73.4 54.1l1.2-.3-1.1 .7zM74.1 49.2l1.3 .2-1.3 .3zM76.2 53.1l1.1-.6 .1 .3zM76.4 58l1.1 .7-.2 .3zM79.5 47.9l1-.8 .2 .4zM83 43.7l.3 .3-1.2 .6zM194.5 58.2l1.3-.3-1.1 .7z"/>
<path d="M215.3 54.1l1.3-.3-1.1 .7zM216.7 49l1.1-.7 .1 .4zM218.6 53.1l1.1-.7 .1 .4zM57.4 62.9l1.1-.6-.8 .9zM58.2 62.4l.9 .8-1.2-.5zM59.6 68.5l-.5 1.1-.3-.2zM60.8 64.5l1.1 .6-.2 .3zM133.6 74.5h.5l-.2 1.3zM139.4 67.8h.4l-.2 1.2zM190.8 68l1-.7-.7 1zM81.6 119.1l.4 .3-1 .9zM128.7 113l.2 1.3h-.5z"/>
<path d="M133.7 116.8l.2 1.3h-.4zM141.4 115.5l1.3 .2-1.3 .2zM143.1 111.1l1.3 .2-1.3 .2zM144.4 115.7l1.2-.2v.4zM146 109.1l1.3-.3v.5zM146 111.3l1.3-.2v.4zM163.3 108.8l1.2 .3-1.2 .2zM204.3 116.6l1.1-.6-.8 .9zM207.9 113.7l.3 .3-1.1 .6zM55.2 120.8l1 .8-1.2-.4zM58.4 122.9l1.2 .5-.2 .3zM63.5 129.8l.8 .9-1.1-.6z"/>
<path d="M65.3 131.3l1.2-.2v.4zM67.9 132.4l.3-.2 .6 1.1zM71.8 137.3l1 .9-.4 .3zM73.4 135.9l1.2-.3-1.1 .7zM74.1 131.1l1.3 .2-1.3 .2zM76.2 135l1.1-.7 .1 .4zM79.5 129.8l1-.9 .2 .4zM83 125.6l.3 .3-1.2 .6zM138.4 119.8l.2 1.2h-.4zM215.3 136l1.3-.3-1.1 .7zM216.7 130.9l1.1-.7 .1 .4zM218.6 134.9l1.1-.6 .1 .4z"/>
<path d="M221.4 120.4l.3 .3-1.1 .8zM57.4 144.7l1.1-.6-.8 1zM58.2 144.2l.9 .9-1.2-.5zM59.6 150.4l-.5 1.1-.3-.2zM59.9 141.3l1.2-.5-.9 .9zM60.8 146.3l1.1 .6-.2 .3zM76.4 139.9l1.1 .6-.2 .3zM128.4 156.4h.5l-.2 1.2zM133.5 152.6h.4l-.2 1.2zM138.2 149.6h.4l-.2 1.3zM190.8 149.9l1-.7-.7 1zM194.5 140.1l1.3-.4-1.1 .8z"/>
</g>
<path d="M146 116.8h-1.6v37h1.6M258.2 100.3h-240.1" fill="none" stroke="#000" stroke-width=".25"/>
<path d="M262.7 7.9h3.1v3.1M265.8 189.6v3.1h-3.1" fill="none" stroke="#000" stroke-width=".25"/>
<g font-size="3">
<text x="136.1" y="84.5">带前盖</text>
<text x="132.3" y="172.1">无前盖</text>
<text x="108.2" y="178.2">前盖的作用为约束轴承，无前盖状态适用于电机安装位</text>
<text x="108.3" y="182.1">可以约束轴承的情况， 用以减小安装高度。</text>
<text x="108.2" y="189.9">否则转子有脱出的危险。</text>
<text x="108.3" y="186">此状态在安装到位前为非完成结构，不得试运转电机，</text>
</g>
<g font-size="2.2">
<text x="19.5" y="35.5">螺丝不得过长，否则会损坏电机</text>
<text x="14" y="52.2">螺丝不得过长，否则会损坏电机</text>
<text x="95" y="69.3">如安装其它编码器需要适配器</text>
<text x="99.4" y="66.5">适配AS5047/8编码器</text>
<text x="91.7" y="80.9">适配磁钢尺寸为∅6*2.5</text>
<text x="19.5" y="117.3">螺丝不得过长，否则会损坏电机</text>
<text x="14" y="134.1">螺丝不得过长，否则会损坏电机</text>
<text x="99.4" y="148.3">适配AS5047/8编码器</text>
<text x="95" y="151.1">如安装其它编码器需要适配器</text>
<text x="91.7" y="162.7">适配磁钢尺寸为∅6*2.5</text>
</g>
<g font-size="2.1">
<text x="88.4" y="28.2">Ø43.84</text>
<text x="152.9" y="26.6">25</text>
<text x="211.8" y="28.6">3-M2.5有效螺纹深度5mm</text>
<text x="25.6" y="32.7">4-M3螺纹深度3mm</text>
<text x="93.3" y="36">Ø35</text>
<text x="135.6" y="35.3">1</text>
<text x="224.9" y="35.3">Ø47.5</text>
<text x="93.1" y="39.5">Ø25.5</text>
<text x="94.2" y="45.1">2-M2螺纹有效深度2.5mm</text>
<text x="230.5" y="42.8">Ø27</text>
<text x="231.2" y="47.9">3-M3有效螺纹深度4mm</text>
<text x="18.8" y="49.4">8-M2.5螺纹深度3mm，</text>
<text x="96.3" y="48.9">12</text>
<text x="131.9" y="54.2">Ø53</text>
<text x="137.6" y="54.2">Ø37</text>
<text x="92.5" y="63.7">Ø18此表面与磁钢表面垂直距离2mm</text>
<text x="92.2" y="78.1">Ø6编码器磁钢安装孔，</text>
<text x="88.4" y="110">Ø43.84</text>
<text x="140.2" y="110.8">2</text>
<text x="152.9" y="108.5">22</text>
<text x="211.8" y="110.4">6-M2.5有效螺纹深度5mm</text>
<text x="25.6" y="114.5">4-M3螺纹深度3mm</text>
<text x="93.3" y="117.8">Ø35</text>
<text x="136.7" y="115.1">2</text>
<text x="224.9" y="117.2">Ø47.5</text>
<text x="93.1" y="121.3">Ø25.5</text>
<text x="230.5" y="124.6">Ø27</text>
<text x="18.8" y="131.3">8-M2.5螺纹深度3mm，</text>
<text x="94.2" y="127">2-M2螺纹有效深度2.5mm</text>
<text x="96.3" y="130.8">12</text>
<text x="231.2" y="129.8">3-M3有效螺纹深度4mm</text>
<text x="126.7" y="136.1">Ø53 Ø44 Ø37</text>
<text x="92.5" y="145.5">Ø18此表面与磁钢表面垂直距离2mm</text>
<text x="92.2" y="159.9">Ø6编码器磁钢安装孔，</text>
</g>
</svg>
